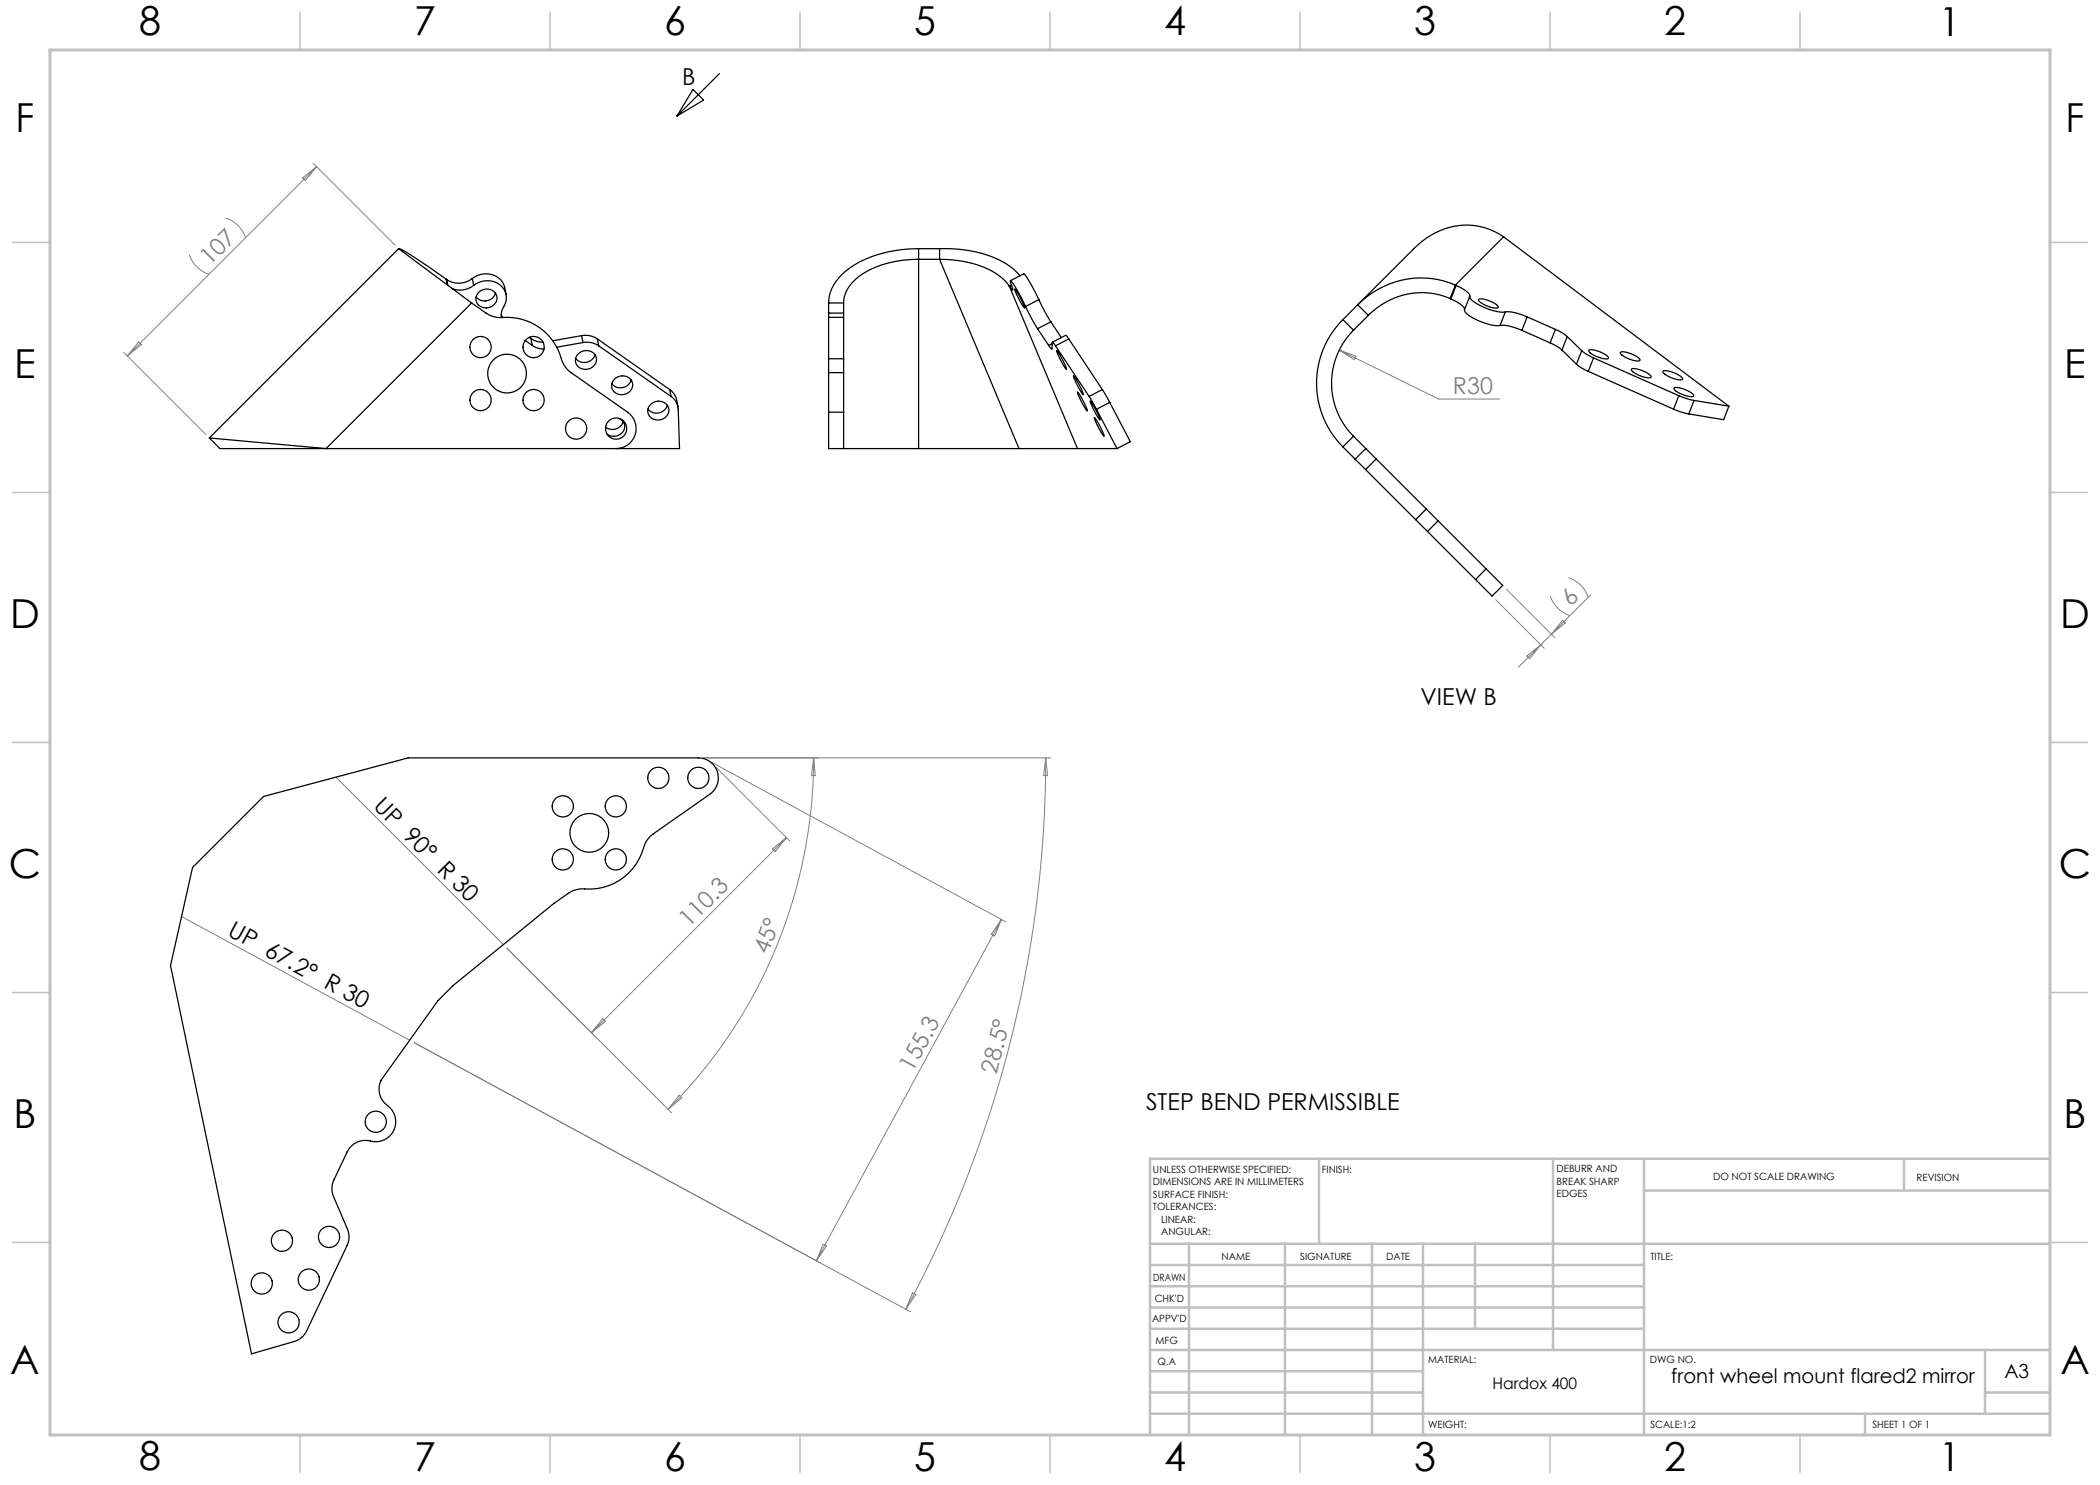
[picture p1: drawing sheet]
<svg xmlns="http://www.w3.org/2000/svg" width="420mm" height="297mm" viewBox="0 0 420 297" stroke-linecap="round" stroke-linejoin="round" font-family="sans-serif">
<g fill="none" stroke="#808080" stroke-width=".2">
<path d="M60.5 35.6l2.8-2.3-2.2 2.8zM62.6 32.6l16.4 16.4M63.3 33.3l-37.8 37.9M37.9 50.9a6.2 6.2 0 0 0 3.9 4M45.2 43.6a6.2 6.2 0 0 1 3.9 3.9M24.8 70.5l16.4 16.4M27.7 68.4l.5 .5-2.7 2.3zM267.9 70l19.8 9.8h12.2M267.9 70l3.3 1.2-.3 .7zM299.1 119.9l9.8 9.8M301.2 117.8l9.8 9.7M310.1 119.2a6.2 6.2 0 0 0 3.9 3.9"/>
<path d="M313.7 115.5a6.2 6.2 0 0 1 3.9 4M318.1 119l-14.4 14.4M305.4 131.2l2.8-2.2-2.3 2.7zM312.5 124l.6 .6-2.8 2.2zM67.2 155.4l33.5 33.5M140.7 151.6h69.4M142.5 152.5l58.7 31.9M143.2 153.5l14.8 14.7M162.7 151.6l.4 3.5h-.8zM162.7 151.6a99.4 99.4 0 0 1-29.1 70.3M209.1 151.6l.4 3.5h-.8zM209.1 151.6a231.4 231.4 0 0 1-27.9 110.3"/>
<path d="M154.5 169.8l2.8-2.3-2.3 2.8zM157.3 167.5l-39 39M36.3 183.3l45.6 24.7M101.4 189.6l32.9 33M200.3 183.9l-37 68.3M200.3 183.9l-1.4 3.3-.6-.4zM120.5 203.8l.6 .5-2.8 2.2zM135.8 219l.6 .6-2.8 2.3zM164.2 252.6l-81.4-44.1 99.2 53.8M164.6 248.8l.7 .4-2 3zM182.5 258.5l.7 .4-2 3z"/>
</g>
<g fill="none" stroke="#000" stroke-width=".25">
<path d="M138.6 17.9l2.1 2.1-5.3 3.2zM143.9 14.7l-8.5 8.5M79.7 49.7l14.6 10.9M79.7 49.7h.1a63 63 0 0 1 9.4 6.1M79.7 49.7l-37.8 37.9M89.2 55.8l.2 1.2M89.2 55.8l.2 .1M89.4 55.9l.2 1.2M94.5 55.7a4.4 4.4 0 0 1-5.1 .2M94.5 55.7a4.1 4.1 0 0 1 4.4-.6 4.1 4.1 0 0 1 2.3 3.8M94.5 55.7l.2 1.4M94.7 57.1a4.4 4.4 0 0 1-4.2 .7"/>
<path d="M94.7 57.1a4.1 4.1 0 0 1 6.5 1.7 3.8 3.8 0 0 1-.7 3l-.3 1.1 .1 .6M95.8 58.4a2.02 2.02 0 0 1 2.5-.4 2.02 2.02 0 0 1 .9 2.3 2.14 2.14 0 0 1-2.2 1.3 2.14 2.14 0 0 1-1.8-1.8 1.87 1.87 0 0 1 .6-1.4zM99.1 58.6a2.24 2.24 0 0 1-3.9 .8M183.7 49.7a23.2 23.2 0 0 0-14.7 4.6 8.5 8.5 0 0 0-3.3 6.3M183.7 49.7v40M183.7 49.7h4.2M187.9 51.9a41.1 41.1 0 0 0-8.6 .3 14.5 14.5 0 0 0-9.5 5.2 5.8 5.8 0 0 0-1.1 3.2M187.9 51.9a20.1 20.1 0 0 1 12.4 3.6l1.6 1.7M187.9 49.7a23.5 23.5 0 0 1 14.2 3.6l1.9 1.8M187.9 51.9l15.9 37.8M187.9 49.7v2.2M201.9 57.2v.1"/>
<path d="M201.9 57.2l13.6 32.5M202.1 56.1l2.7-1.3 1.2 1.6 1.8 3.5M202.3 57l-.4 .2M202.3 57.1l.3 .9-.7-.7M202.3 57.1l-.2-.9a2.92 2.92 0 0 1 1.2 1.6l1.8 3.5M202.3 57.1l-.4 .2M202.9 57.8a12.1 12.1 0 0 1 2 3.8 12.1 12.1 0 0 1-2-3.8zM207.8 59.9l2.4 4.5M207.8 59.9l-2.7 1.4M290 59.7a14.7 14.7 0 0 0-16.3 3.4M290 59.7l.2 .1M290.2 59.8a5.1 5.1 0 0 1 2.7 2v.1"/>
<path d="M291.1 57a17.6 17.6 0 0 0-19.6 4l2.2 2.1M291.1 57l.1 .1M291.1 57l-1.1 2.7M291.2 57.1a5.1 5.1 0 0 1 2.8 2v.2M291.2 57.1l-1 2.7M294 59.3a2.83 2.83 0 0 0 1.9 1.7 10.3 10.3 0 0 0 5.2 1.4M294 59.3l-1.1 2.6M295.7 59.9a4.7 4.7 0 0 1 4 1.5l-.1 .1a4.7 4.7 0 0 1-3.9-1.5zM300.7 47.4a13.5 13.5 0 0 0-17.1 1.6l-15 14.9M300.7 47.4l-9.6 9.6M300.7 47.4l45.1 33.8M94.3 60.6l2.9 2a5.7 5.7 0 0 0 4.3 .9 11.5 11.5 0 0 1 11.1 9.1l.7 1.1 .9 .8 11.3 7.9a4 4 0 0 1 1.5 4.5 4 4 0 0 1-3.8 2.8"/>
<path d="M94.3 60.6l-29.1 29.1M100.2 63l.3 .5M105 68.1l1.5 1M105.8 67.5l.4 .2M106.2 67.7l1.1 .5 1.3 .2M106.2 67.7l.3 1.4M106.5 69.1l1.1 .5 1.2 .2M115.7 70.7a2.02 2.02 0 0 1 2.5-.4 2.02 2.02 0 0 1 .9 2.3 2.14 2.14 0 0 1-2.2 1.3 2.14 2.14 0 0 1-1.8-1.8 1.87 1.87 0 0 1 .6-1.4zM116.3 67.1a4.2 4.2 0 0 1 3.2 .7M116.3 67.1l.3 1.4M116.3 67.1l-5.7 1.1M116.6 68.5a4.2 4.2 0 0 1 3.1 .7"/>
<path d="M116.6 68.5l-5.2 .9M119 70.9a2.24 2.24 0 0 1-3.9 .8M119.5 67.8l.2 1.4M119.5 67.8l14.4 10.1M119.7 69.2l14.5 10.1M122.9 75.8a2.02 2.02 0 0 1 2.5-.5 2.02 2.02 0 0 1 1 2.4 2.14 2.14 0 0 1-2.3 1.2 2.14 2.14 0 0 1-1.8-1.8 1.87 1.87 0 0 1 .6-1.3zM126.2 76a2.24 2.24 0 0 1-3.8 .7M133.9 77.9l.9 .8 .3 .7 .5 2M133.9 77.9l.3 1.4M134.2 79.3a3.3 3.3 0 0 1 1.4 2.6l.3 7.8h-70.7M165.7 71.8v2.7M165.7 63.5v8.3"/>
<path d="M165.7 62.6v.9M165.7 63.5h3M165.7 74.5h3M165.7 60.6v2M165.7 74.5v7.9M165.7 71.8h3M165.7 62.6h3M165.7 60.6h3M168.7 71.8v2.7M168.7 63.5v8.3M168.7 62.6v.9M168.7 60.6v2"/>
<path d="M168.7 74.5v7.9M205.1 61.3l2.4 4.4M207.5 65.7l2.2 3.4M209.7 69.1l.6 .7 .2-1.3 .6 .7M210.2 64.4l-2.7 1.3M210.2 64.4l2.1 3.1M210.4 68.7l-.7 .4M211.1 69.2l6.7 10.1M211.3 70.1a12.1 12.1 0 0 1 2 3.8 12.1 12.1 0 0 1-2-3.8zM213.8 67.8l-.7-.7-2.6 1.3M213.8 67.8l-2.7 1.4M213.8 67.8l6.7 10.1"/>
<path d="M214.7 75.2a12.1 12.1 0 0 1 2 3.7 12.1 12.1 0 0 1-2-3.7zM215.5 78.4a12.1 12.1 0 0 1 2 3.8 12.1 12.1 0 0 1-2-3.8zM217.8 79.3l1.5 2.6M220.5 77.9l1.4 2.6M220.5 77.9l-2.7 1.4M268.6 63.9a18 18 0 0 0 0 25.5M268.6 63.9l2.1 2.1M270.7 66a15 15 0 0 0 0 21.3M273.7 63.1l-3 2.9M292.9 61.9a2.83 2.83 0 0 0 2 1.8 10.3 10.3 0 0 0 5.1 1.4M300 65.1a8.4 8.4 0 0 1 4.4 1M301.1 62.4a8.4 8.4 0 0 1 4.3 1"/>
<path d="M301.1 62.4l-1.1 2.7M304.4 66.1l5.6 2.5M305.4 63.4l5.7 2.5M305.4 63.4l-1 2.7M310 68.6l1.4 .7 1 .7M311.1 65.9l1.4 .7 .9 .7M311.1 65.9l-1.1 2.7M312.4 70l2.9 2.8M313.4 67.3l2.9 2.8M313.4 67.3l-1 2.7M315.3 72.8l1 .8 1.4 .7M316.3 70.1l1 .8 1.4 .7"/>
<path d="M316.3 70.1l-1 2.7M317.7 74.3l17 7.5M317.8 70.1a4.7 4.7 0 0 1 3.9 1.5v.1a4.7 4.7 0 0 1-4-1.5zM318.7 71.6l17.1 7.5M318.7 71.6l-1 2.7M324.1 70.5a4.7 4.7 0 0 1 3.9 1.5v.1a4.7 4.7 0 0 1-4-1.5zM326.3 73.8a4.7 4.7 0 0 1 3.9 1.5v.2a4.7 4.7 0 0 1-3.9-1.6zM332.6 74.2a4.7 4.7 0 0 1 3.9 1.6v.1a4.7 4.7 0 0 1-3.9-1.5zM334.8 77.6a4.7 4.7 0 0 1 4 1.5l-.1 .1a4.7 4.7 0 0 1-3.9-1.5zM335.8 79.1l3 1M335.8 79.1l-1.1 2.7M41.9 87.6l23.3 2.1"/>
<path d="M41.9 87.6l2.1 2.1h21.2M123.8 83.7a1.89 1.89 0 0 1 1.1 2.2 1.89 1.89 0 0 1-2.1 1.4l-.8-.1-.6-.3M124.6 84.3a2.26 2.26 0 0 1-3.5 1.1M130.2 80.9a2.02 2.02 0 0 1 2.5-.5 2.02 2.02 0 0 1 .9 2.4 2.14 2.14 0 0 1-2.2 1.2 2.14 2.14 0 0 1-1.9-1.8 1.87 1.87 0 0 1 .7-1.3zM133.5 81.1a2.24 2.24 0 0 1-3.9 .7M165.7 82.4v7.3h3M165.7 82.4h3M168.7 82.4v7.3M168.7 89.7h15M183.7 89.7h20.1M203.8 89.7h11.7M215.5 89.7h7.9"/>
<path d="M218.1 80.2a12.1 12.1 0 0 1 1.9 3.8 12.1 12.1 0 0 1-1.9-3.8zM218.9 83.5a12.1 12.1 0 0 1 1.9 3.8 12.1 12.1 0 0 1-1.9-3.8zM219.3 81.9l4.1 7.8M221.9 80.5l-2.6 1.4M221.9 80.5l4.2 7.8-2.7 1.4M268.6 89.4l2.4 2.4M270.7 87.3l-2.1 2.1M270.7 87.3l2.5 2.4M271 91.8l2.1 2.1M273.1 93.9l10 10M273.2 89.7l2 2.1M273.2 89.7l-2.2 2.1"/>
<path d="M275.2 91.8l10.1 10M275.2 91.8l-2.1 2.1M334.7 81.8l3.1 1M338.8 80.1l7 1.1M338.8 80.1l-1 2.7M345.8 81.2l-1.1 2.7-6.9-1.1M283.1 103.9l2.4 2.4M285.3 101.8l2.3 2.4M285.3 101.8l-2.2 2.1M285.5 106.3l9.6 9.6M287.6 104.2l-2.1 2.1M287.6 104.2l9.6 9.6"/>
<path d="M297.2 113.8l3.3 3.3-2.1 2.1-3.3-3.3M297.2 113.8l-2.1 2.1M38.5 173.5l14.2-14.2 28.9-7.7h58.1a4 4 0 0 1 3.8 2.8 4 4 0 0 1-1.5 4.4l-11.3 8a5.9 5.9 0 0 0-2.4 3.9 11.5 11.5 0 0 1-12.2 7.1l-.9 .1-1.2 .5-3.2 2.3-20.2 16.5-3 2.9-11.3 15.9a4.2 4.2 0 0 0 1.7 5.6 4 4 0 0 1 .6 4.8 4 4 0 0 1-4.5 1.8 4 4 0 0 0-4.7 2.2l-2.6 5.6a4 4 0 0 0-.1 3.3l2.8 6.5a4 4 0 0 1-.1 3.3l-8.1 17.1a4 4 0 0 1-2.5 2.1l-8.5 2.5-16.2-77.7z"/>
<circle cx="96.1" cy="69.4" r="2.13"/>
<circle cx="101.4" cy="74.7" r="3.9"/>
<circle cx="106.7" cy="69.4" r="2.13"/>
<circle cx="96.1" cy="80" r="2.12"/>
<circle cx="106.7" cy="80" r="2.12"/>
<circle cx="115.2" cy="85.7" r="2.13"/>
<circle cx="123.2" cy="85.7" r="2.13"/>
<circle cx="131.7" cy="155.6" r="2.13"/>
<circle cx="139.7" cy="155.6" r="2.13"/>
<circle cx="112.6" cy="171.9" r="2.13"/>
<circle cx="112.6" cy="161.3" r="2.13"/>
<circle cx="117.9" cy="166.6" r="3.9"/>
<circle cx="123.2" cy="171.9" r="2.13"/>
<circle cx="123.2" cy="161.3" r="2.13"/>
<circle cx="75.1" cy="224.4" r="2.13"/>
<circle cx="52.3" cy="256.7" r="2.13"/>
<circle cx="56.4" cy="248.2" r="2.13"/>
<circle cx="61.8" cy="255.9" r="2.13"/>
<circle cx="65.8" cy="247.4" r="2.13"/>
<circle cx="57.7" cy="264.5" r="2.12"/>
</g>
<path d="M410 231.8v55.2h-187.2" fill="none" stroke="#c0c0c0" stroke-width=".2"/>
<g fill="none" stroke="#c0c0c0" stroke-width=".5">
<path d="M263.8 231.8v17M310.6 231.8v38.2M328.8 231.8v55.2M328.8 238.1h81.2M380.8 231.8v6.3M410 231.8h-180v55.2M230 248.8h180M230 257.3h98.8M230 253h98.8M237.8 248.8v38.2M257 248.8v38.2M274.4 248.8v38.2"/>
<path d="M284.6 248.8v38.2M295 248.8v17M230 265.8h98.8M230 261.5h98.8M230 278.5h54.6M230 274.3h54.6M230 270h180M397 278.5h13M397 270v12.8M230 282.8h180M373 282.8v4.2"/>
</g>
<g fill="none" stroke="#c0c0c0" stroke-width=".3">
<path d="M60 2.5v7.5M110 2.5v7.5M160 2.5v7.5M210 2.5v7.5M260 2.5v7.5M310 2.5v7.5M360 2.5v7.5M2.5 48.5h7.5M410 48.5h7.5M2.5 98.5h7.5M410 98.5h7.5M2.5 148.5h7.5"/>
<path d="M410 148.5h7.5M2.5 198.5h7.5M410 198.5h7.5M2.5 248.5h7.5M410 248.5h7.5M60 287v7.5M110 287v7.5M160 287v7.5M210 287v7.5M260 287v7.5M310 287v7.5M360 287v7.5"/>
</g>
<path d="M10 10h400v277h-400z" fill="none" stroke="#c0c0c0" stroke-width=".6"/>
<g font-size="8">
<text x="27.8" y="7">8</text>
<text x="82.8" y="7.1">7</text>
<text x="132.8" y="7.1">6</text>
<text x="182.8" y="7.1">5</text>
<text x="232.8" y="7.1">4</text>
<text x="282.8" y="7.1">3</text>
<text x="332.8" y="7.1">2</text>
<text x="387.8" y="7.1">1</text>
<text x="3.1" y="26.3">F</text>
<text x="413.1" y="26.3">F</text>
<text x="2.9" y="75.6">E</text>
<text x="412.9" y="75.6">E</text>
<text x="2" y="125.6">D</text>
<text x="412" y="125.6">D</text>
<text x="1.8" y="175.6">C</text>
<text x="411.8" y="175.6">C</text>
<text x="2.7" y="225.6">B</text>
<text x="412.7" y="225.6">B</text>
<text x="2.1" y="274.9">A</text>
<text x="412.1" y="274.8">A</text>
<text x="27.8" y="294">8</text>
<text x="82.8" y="294.1">7</text>
<text x="132.8" y="294.1">6</text>
<text x="182.8" y="294.1">5</text>
<text x="232.8" y="294.1">4</text>
<text x="282.8" y="294.1">3</text>
<text x="332.8" y="294.1">2</text>
<text x="387.8" y="294.1">1</text>
</g>
<g font-size="4.7">
<text x="136.4" y="17">B</text>
<text x="284.1" y="141">VIEW B</text>
<text x="74.5" y="161.4" transform="rotate(45 74.5 161.4)">UP 90° R 30</text>
<text x="45.3" y="187" transform="rotate(28 45.3 187)">UP 67.2° R 30</text>
<text x="229.2" y="222">STEP BEND PERMISSIBLE</text>
</g>
<g font-size="4.7" fill="#808080">
<text x="42" y="53.2" transform="rotate(-45 42 53.2)">107</text>
<text x="290.6" y="78.8">R30</text>
<text x="314.2" y="121.5" transform="rotate(-45 314.2 121.5)">6</text>
<text x="137.7" y="185.6" transform="rotate(-45 137.7 185.6)">110.3</text>
<text x="153.6" y="191" transform="rotate(-68 153.6 191)">45°</text>
<text x="182.5" y="214.6" transform="rotate(-62 182.5 214.6)">155.3</text>
<text x="199.3" y="214.9" transform="rotate(-75 199.3 214.9)">28.5°</text>
</g>
<text font-size="4" x="334.3" y="276.6">front wheel mount flared2 mirror</text>
<text font-size="3.9" x="400.9" y="275.5">A3</text>
<text font-size="3.2" x="298.5" y="277.9">Hardox 400</text>
<g font-size="2">
<text x="230.6" y="234.6">UNLESS OTHERWISE SPECIFIED:</text>
<text x="230.6" y="237.1">DIMENSIONS ARE IN MILLIMETERS</text>
<text x="230.6" y="239.6">SURFACE FINISH:</text>
<text x="264.4" y="234.6">FINISH:</text>
<text x="311.3" y="234.5">DEBURR AND</text>
<text x="311.3" y="237">BREAK SHARP</text>
<text x="311.3" y="239.5">EDGES</text>
<text x="342.6" y="236">DO NOT SCALE DRAWING</text>
<text x="383.3" y="236.2">REVISION</text>
<text x="230.6" y="242.1">TOLERANCES:</text>
<text x="232.2" y="244.6">LINEAR:</text>
<text x="232.2" y="247.1">ANGULAR:</text>
<text x="244.3" y="252">NAME</text>
<text x="260" y="251.9">SIGNATURE</text>
<text x="277.2" y="251.9">DATE</text>
<text x="330.1" y="251.9">TITLE:</text>
<text x="230.6" y="256.1">DRAWN</text>
<text x="230.9" y="260.3">CHK'D</text>
<text x="230.4" y="264.4">APPV'D</text>
<text x="231.1" y="268.8">MFG</text>
<text x="231.5" y="273">Q.A</text>
<text x="285.6" y="272.5">MATERIAL:</text>
<text x="330" y="272.5">DWG NO.</text>
<text x="285.6" y="285.5">WEIGHT:</text>
<text x="330.1" y="285.6">SCALE:1:2</text>
<text x="374.5" y="285.6">SHEET 1 OF 1</text>
</g>
</svg>
